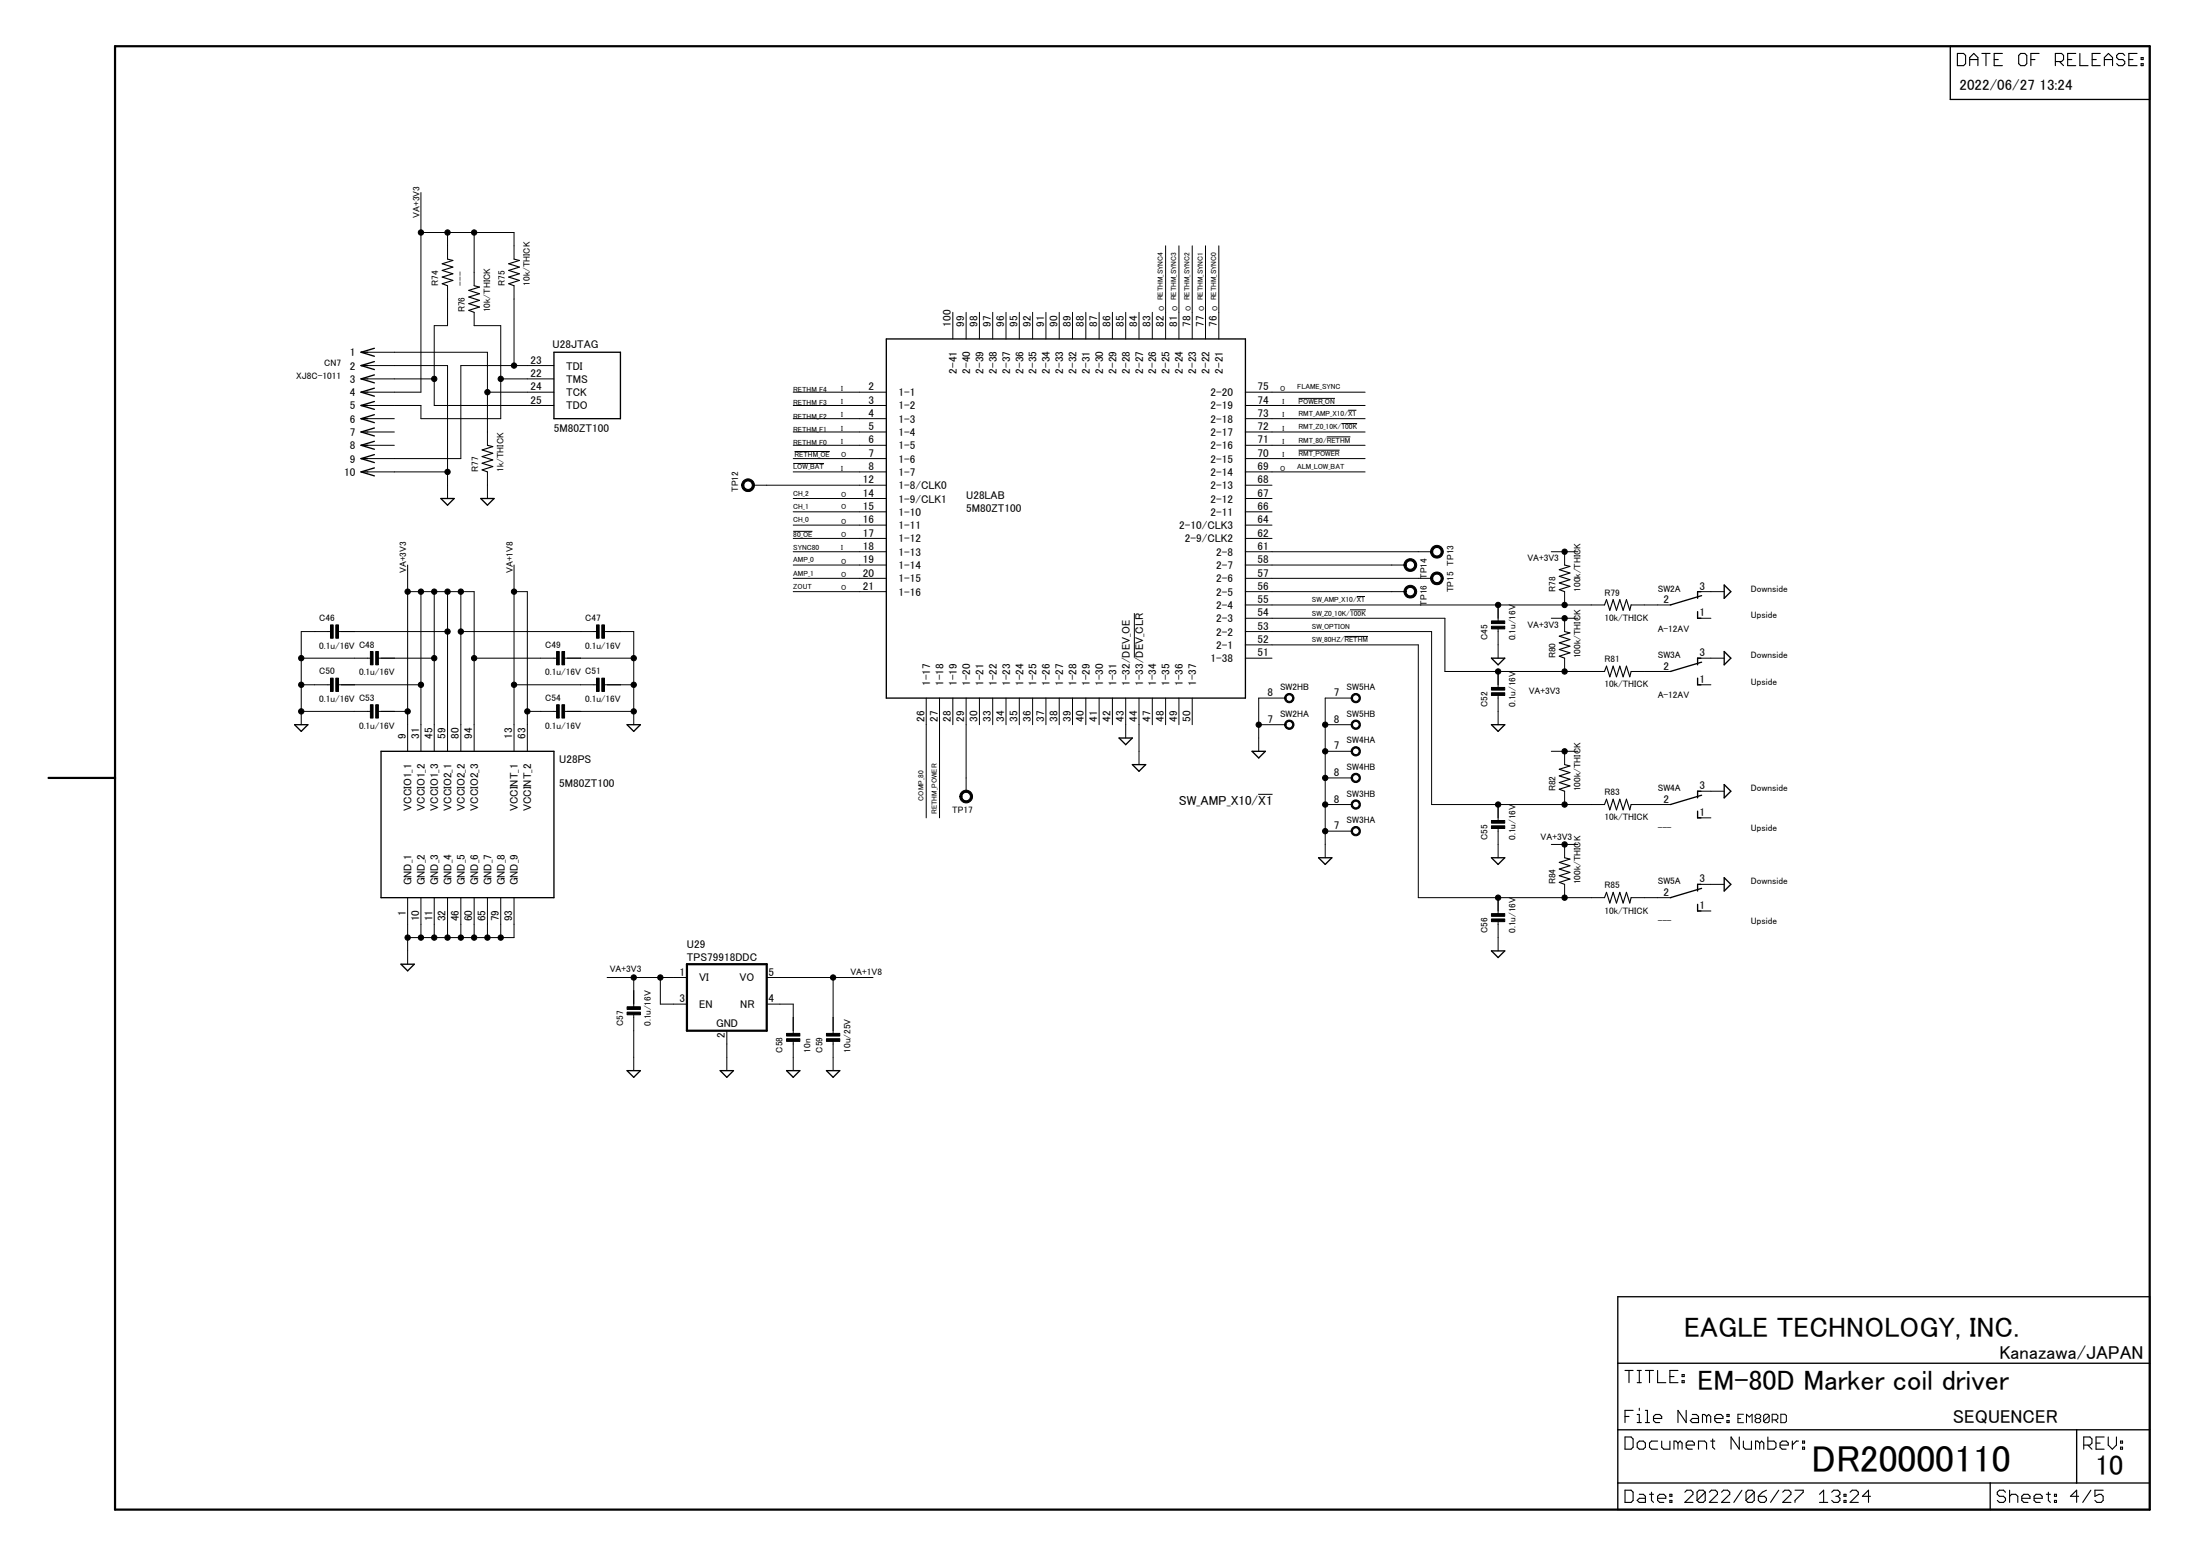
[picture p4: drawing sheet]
<svg xmlns="http://www.w3.org/2000/svg" width="420mm" height="297mm" viewBox="0 0 420 297" stroke-linecap="round" stroke-linejoin="round" font-family="sans-serif">
<g fill="none" stroke="#000" stroke-width=".19">
<path d="M80.4 36.8v38.1h-10.2M80.4 44.4h17.8v5.1M85.5 54.5v7.7h-2.6v15.2h22.9M85.5 44.4v5.1M90.6 59.6v2.6h5v17.7h-15.2v-2.5h-10.2M90.6 44.4v10.1M98.2 54.5v15.3M182 59.6v5.1M184.5 59.6v5.1M187 59.6v5.1M189.6 59.6v5.1M192.1 59.6v5.1"/>
<path d="M194.7 59.6v5.1M197.2 59.6v5.1M199.7 59.6v5.1M202.3 59.6v5.1M204.8 59.6v5.1M207.4 59.6v5.1M209.9 59.6v5.1M212.4 59.6v5.1M215 59.6v5.1M217.5 59.6v5.1M220.1 59.6v5.1M222.6 46.9v17.8"/>
<path d="M225.1 46.9v17.8M227.7 46.9v17.8M230.2 46.9v17.8M232.8 46.9v17.8M70.2 69.8h15.3v25.4M70.2 72.3h12.7M70.2 67.2h22.9v17.8M70.2 79.9h5.1M93.1 74.9h12.7M95.6 72.3h10.2M105.8 69.8h-17.8v17.7h-17.8M151.5 74.9h17.8"/>
<path d="M151.5 77.4h17.8M151.5 79.9h17.8M237.8 74.9h22.9M237.8 77.4h22.9M237.8 79.9h22.9M248 76.1h7M257.5 78.3h1.5M70.2 90.1h15.3M70.2 85h5.1M70.2 82.5h5.1M93.1 90.1v5.1M143.9 92.6h25.4"/>
<path d="M151.5 88.5h5.9M151.5 97.7h17.8M151.5 95.2h17.8M151.5 90.1h17.8M151.5 87.5h17.8M151.5 85h17.8M151.5 82.5h17.8M151.7 86.2h6.8M237.8 97.7h5.1M237.8 95.2h5.1M237.8 90.1h22.9M237.8 87.5h22.9"/>
<path d="M237.8 85h22.9M237.8 82.5h22.9M237.8 92.6h5.1M248 85.9h7.8M253.4 83.4h4.5M256.2 80.9h3M77.9 107.9v35.5M77.9 112.9h12.7v30.5M80.4 112.9v30.5M82.9 112.9v30.5M85.5 112.9v30.5M88 112.9v30.5"/>
<path d="M98.2 107.9v35.5M98.2 112.9h2.5v30.5M151.5 101.4h3.7M151.5 100.2h17.8M151.5 102.8h17.8M151.5 105.3h17.8M151.5 107.9h17.8M151.5 110.4h17.8M151.5 112.9h17.8M216.6 117.1v8.4M237.8 100.2h5.1M237.8 102.8h5.1"/>
<path d="M237.8 105.3h35.6M237.8 107.9h30.5M237.8 110.4h35.6M237.8 112.9h30.5M237.8 118h38.1v10.2h30.5M237.8 115.5h68.6M257.8 116.4h3M259.1 113.9h1.6M286.1 115.5v3M296.3 105.3h5M296.3 118h5M298.8 105.3v2.6"/>
<path d="M298.8 112.9v2.6M298.8 118v2.6M311.5 115.5h7.6M324.2 112.9h5.1M324.2 118h2.5M57.5 125.6h13.2M57.5 130.7h5.6M57.5 135.8h13.2M63.1 120.6h-5.6v17.7M64.6 120.6h20.9M64.6 130.7h15.8M72.3 125.6h10.6"/>
<path d="M72.3 135.8h5.6M88 120.6h25.9M90.6 125.6h15.7M98.2 130.7h15.7M100.7 135.8h5.6M107.8 125.6h13.2M107.8 135.8h13.2M115.4 120.6h5.6v17.7M115.4 130.7h5.6M176.9 133.3v22.8M179.4 133.3v22.8M182 133.3v5"/>
<path d="M184.5 133.3v17.7M187 133.3v5M189.6 133.3v5M192.1 133.3v5M194.7 133.3v5M197.2 133.3v5M199.7 133.3v5M202.3 133.3v5M204.8 133.3v5M207.4 133.3v5M209.9 133.3v5M212.4 133.3v5"/>
<path d="M215 133.3v7.6M217.5 133.3v12.7M220.1 133.3v5M222.6 133.3v5M225.1 133.3v5M227.7 133.3v5M237.8 125.6h5.1M237.8 123.1h33.1v48.3h35.5M237.8 120.6h35.6v33h33M240.4 138.3h5.1M245.5 133.3h-5.1v10.1M253.1 138.3h5.1"/>
<path d="M256.8 121.5h4.5M258.2 133.3h-5.1v30.4M286.1 120.1v5.5M286.1 128.2v3M286.1 132.8v5.5M298.8 125.6v2.6M311.5 128.2h7.6M324.2 125.6h5.1M324.2 130.7h2.5M240.3 151.6h2.7M253.1 153.6h5.1M253.1 143.4h5.1"/>
<path d="M253.1 148.5h5.1M253.1 158.7h5.1M286.1 153.6v3M286.1 158.2v5.5M296.3 143.4h5M298.8 143.4v2.6M298.8 151v2.6M311.5 153.6h7.6M324.2 151h5.1M324.2 156.1h2.5M77.9 171.4v12.7M80.4 171.4v7.6"/>
<path d="M82.9 171.4v7.6M85.5 171.4v7.6M88 171.4v7.6M90.6 171.4v7.6M93.1 171.4v7.6M95.6 171.4v7.6M98.2 171.4v7.6h-20.3M286.1 171.4v3M286.1 175.9v5.6M296.3 161.2h5M298.8 161.2v2.5M298.8 168.8v2.6"/>
<path d="M311.5 171.4h7.6M324.2 168.8h5.1M324.2 173.9h2.5M116 186.6h15.2M121 186.6v5.6M121 193.7v10.7M126.1 186.6v5.1h5.1M138.8 196.8v7.6M146.4 186.6h20.3M146.4 191.7h5.1v5.6M151.5 198.8v5.6M159.1 186.6v10.7"/>
<path d="M159.1 198.8v5.6M331.9 270.8h.5M333 270h-1.1v1.6h1.1M333.5 271.6v-1.6l.6 .5 .5-.5v1.6M335.4 270.8l-.2-.3v-.2l.2-.3h.6l.3 .3v.2l-.3 .3M335.4 270.8l-.2 .3v.2l.2 .3h.6l.3-.3v-.2l-.3-.3M335.4 270.8h.6M337.9 270.3l-.3-.3h-.5l-.3 .3v1M337.9 270.3v1l-.3 .3h-.5l-.3-.3M337.9 270.3l-1.1 1M338.5 271.1h.8l.2-.3v-.5l-.2-.3h-.8v1.6M339 271.1l.5 .5"/>
<path d="M340.1 270h.8l.3 .3v1l-.3 .3h-.8z"/>
</g>
<path d="M22 8.8h388.5v279.4h-388.5zM9.3 148.5h12.7M131.2 184.1h15.2v12.7h-15.2z" fill="none" stroke="#000" stroke-width=".42"/>
<g fill="none" stroke="#000" stroke-width=".25">
<path d="M372.5 8.8h38v10.2h-38zM69 79.9h1.2M69 67.2h1.2M69 67.2l2.5 .8M69 69.8h1.2M69 69.8l2.5 .7M69 72.3h1.2M69 72.3l2.5 .8M69 74.9h1.2M69 74.9l2.5 .7M69 77.4h1.2M69 77.4l2.5 .7"/>
<path d="M69 79.9l2.5 .8M71.5 66.5l-2.5 .7M71.5 69l-2.5 .8M71.5 71.6l-2.5 .7M71.5 74.1l-2.5 .8M71.5 76.6l-2.5 .8M71.5 79.2l-2.5 .7M105.8 67.2h12.7v12.7h-12.7zM169.3 64.7h68.5v68.6h-68.5zM69 82.5h1.2M69 82.5l2.5 .7M69 85h1.2"/>
<path d="M69 85l2.5 .8M69 87.5h1.2M69 87.5l2.5 .8M69 90.1h1.2M69 90.1l2.5 .7M71.5 81.7l-2.5 .8M71.5 84.2l-2.5 .8M71.5 86.8l-2.5 .7M71.5 89.3l-2.5 .8M84.2 95.2h2.5l-1.2 1.2zM91.8 95.2h2.6l-1.3 1.2zM324.2 116.8v1.2h.6"/>
<path d="M324.8 112.9h-.6v1.3M325 113.7l-6 1.8M329.3 111.7l1.3 1.2-1.3 1.3zM56.3 138.3h2.5l-1.3 1.3zM119.8 138.3h2.5l-1.3 1.3zM284.8 138.3h2.6l-1.3 1.3zM284.8 125.6h2.6l-1.3 1.3zM324.2 129.5v1.2h.6M324.8 125.6h-.6v1.3M325 126.4l-6 1.8M329.3 124.4l1.3 1.2-1.3 1.3zM72.8 143.4h33v28h-33z"/>
<path d="M213.7 140.9h2.6l-1.3 1.3zM216.3 146h2.5l-1.3 1.2zM239.1 143.4h2.6l-1.3 1.3zM324.2 154.9v1.2h.6M324.8 151h-.6v1.3M325 151.8l-6 1.8M329.3 149.8l1.3 1.2-1.3 1.3zM251.8 163.7h2.6l-1.3 1.3zM284.8 163.7h2.6l-1.3 1.3zM324.2 172.6v1.3h.6M324.8 168.8h-.6v1.3M325 169.6l-6 1.8"/>
<path d="M329.3 167.6l1.3 1.2-1.3 1.3zM76.6 184.1h2.5l-1.2 1.2zM284.8 181.5h2.6l-1.3 1.3zM119.8 204.4h2.5l-1.3 1.3zM137.5 204.4h2.6l-1.3 1.3zM150.2 204.4h2.6l-1.3 1.3zM157.8 204.4h2.6l-1.3 1.3zM309 247.5h101.5v40.7h-101.5zM309 272.9h101.5M309 260.2h101.5M396.6 272.9v10.2M309 283.1h101.5"/>
<path d="M380.1 283.1v5.1"/>
</g>
<g fill="none" stroke="#000" stroke-width=".21">
<path d="M373.8 10.2h1.2l.4 .4v1.5l-.4 .4h-1.2zM376.2 12.5v-1.5l.8-.8 .7 .8v1.5M376.2 11.4h1.5M378.5 10.2h1.6M379.3 10.2v2.3M380.9 11.4h.7M382.4 10.2h-1.5v2.3h1.5M385.5 10.6l.4-.4h.8l.4 .4v1.5l-.4 .4h-.8l-.4-.4zM387.9 11.4h.7M389.4 10.2h-1.5v2.3M392.5 11.7h1.2l.4-.3v-.8l-.4-.4h-1.2v2.3M393.3 11.7l.8 .8"/>
<path d="M394.9 11.4h.8M396.4 10.2h-1.5v2.3h1.5M397.2 10.2v2.3h1.6M399.6 11.4h.7M401.1 10.2h-1.5v2.3h1.5M401.9 11.4h1.6M401.9 12.5v-1.5l.8-.8 .8 .8v1.5M405.8 10.6l-.4-.4h-.8l-.4 .4v.4l.4 .4h.8l.4 .3v.4l-.4 .4h-.8l-.4-.4M406.6 11.4h.8M408.1 10.2h-1.5v2.3h1.5M408.9 12.1h.4v.4h-.4zM408.9 11h.4v.4h-.4z"/>
<path d="M85.5 49.5l1 .2-2 .7 2 .6-2 .6 2 .7-2 .6 2 .6-2 .7 1 .3M90.6 54.5l1 .3-2.1 .6 2.1 .7-2.1 .6 2.1 .6-2.1 .7 2.1 .6-2.1 .6 1.1 .4M98.2 49.5l1 .2-2 .7 2 .6-2 .6 2 .7-2 .6 2 .6-2 .7 1 .3M93.1 85l1 .3-2 .6 2 .6-2 .7 2 .6-2 .6 2 .7-2 .6 1 .4M298.8 107.9l1 .2-2 .7 2 .6-2 .6 2 .7-2 .6 2 .6-2 .7 1 .3M306.4 115.5l.4-1 .6 2 .7-2 .6 2 .7-2 .6 2 .6-2 .7 2 .2-1M298.8 120.6l1 .2-2 .7 2 .6-2 .6 2 .7-2 .6 2 .6-2 .7 1 .3M306.4 128.2l.4-1 .6 2 .7-2 .6 2 .7-2 .6 2 .6-2 .7 2 .2-1M298.8 146l1 .2-2 .7 2 .6-2 .6 2 .7-2 .6 2 .6-2 .7 1 .3M306.4 153.6l.4-1 .6 2 .7-2 .6 2 .7-2 .6 2 .6-2 .7 2 .2-1M298.8 163.7l1 .3-2 .6 2 .7-2 .6 2 .6-2 .7 2 .6-2 .6 1 .4M306.4 171.4l.4-1.1 .6 2.1 .7-2.1 .6 2.1 .7-2.1 .6 2.1 .6-2.1 .7 2.1 .2-1"/>
<path d="M310.3 274.3h1.2l.4 .4v1.6l-.4 .3h-1.2zM310.3 261.6h1.6M310.3 270.4h.8M311.1 261.6v2.3M311.9 269.2h-1.6v2.4M312.7 275.5l.4-.4h.7l.4 .4v.8l-.4 .3h-.7l-.4-.3zM312.7 261.6h.8M312.7 263.9h.8M312.7 270h.4v1.6M312.7 271.6h.8M313.1 261.6v2.3M313.1 268.8v.4"/>
<path d="M314.2 261.6h1.6M314.2 269.2h.4v2.4M314.2 271.6h.8M315 261.6v2.3M315.8 270.8h1.6v-.4l-.4-.4h-.8l-.4 .4v.8l.4 .4h.8M316.6 261.6v2.3h1.5M316.6 275.1h-1.2l-.4 .4v.8l.4 .3h1.2M317.4 275.1v1.2l.4 .3h1.1v-1.5M318.9 262.8h.8M320.5 261.6h-1.6v2.3h1.6M320.5 275.5l-.4-.4h-.4v1.5M320.5 275.5l.4-.4 .3 .4v1.1"/>
<path d="M320.5 275.5v1.1M321.2 263.6h.4v.3h-.4zM321.2 262.4h.4v.4h-.4zM322 275.9h1.6v-.4l-.4-.4h-.8l-.4 .4v.8l.4 .3h.8M322 269.2v2.4l-1.5-2.4v2.4M323.2 270h.8l.4 .4v1.2h-1.2l-.4-.4 .4-.4h1.2M324.4 276.6v-1.5h1.1l.4 .4v1.1M325.9 270.4v1.2M325.9 270.4l-.4-.4h-.4v1.6M325.9 270.4l.4-.4 .4 .4v1.2M326.7 275.1h.8M327.1 274.7v1.6l.4 .3"/>
<path d="M327.5 270.8h1.6v-.4l-.4-.4h-.8l-.4 .4v.8l.4 .4h.8M329.8 270h.4v.4h-.4zM329.8 271.2h.4v.4h-.4zM332.2 274.3v2.3l-1.6-2.3v2.3M333 275.1v1.2l.3 .3h1.2v-1.5M336.1 275.5l-.4-.4h-.4v1.5M336.1 275.5v1.1M336.1 275.5l.3-.4 .4 .4v1.1M337.6 274.3v2.3h1.2l.4-.3v-.8l-.4-.4h-1.2M340 275.9h1.5v-.4l-.4-.4h-.7l-.4 .4v.8l.4 .3h.7M342.3 275.1v1.5M343.5 275.1h-.4l-.8 .8"/>
<path d="M344.3 276.3h.3v.3h-.3zM344.3 275.1h.3v.4h-.3zM398 275.9h1.1l.4-.4v-.8l-.4-.4h-1.1v2.3M398.7 275.9l.8 .7M400.3 275.5h.8M401.8 274.3h-1.5v2.3h1.5M402.6 274.3v1.6l.8 .7 .8-.7v-1.6M405 276.3h.4v.3h-.4zM405 275.1h.4v.4h-.4zM310.3 284.5h1.2l.4 .4v1.5l-.4 .4h-1.2zM313.1 285.3h.7l.4 .3v1.2h-1.1l-.4-.4 .4-.4h1.1M315 285.3h.8"/>
<path d="M315.4 284.9v1.5l.4 .4M316.6 286h1.5v-.4l-.3-.3h-.8l-.4 .3v.8l.4 .4h.8M318.9 286.4h.4v.4h-.4zM318.9 285.3h.4v.3h-.4zM321.8 284.9l.4-.4h.7l.4 .4v.4l-1.5 1.5h1.5M325.7 284.9v1.5l-.4 .4h-.8l-.4-.4M325.7 284.9l-.4-.4h-.8l-.4 .4v1.5M325.7 284.9l-1.6 1.5M326.5 284.9l.3-.4h.8l.4 .4v.4l-1.5 1.5h1.5M328.8 284.9l.4-.4h.7l.4 .4v.4l-1.5 1.5h1.5M332.7 284.5l-1.6 2.3M335 284.9v1.5l-.4 .4h-.8l-.3-.4"/>
<path d="M335 284.9l-.4-.4h-.8l-.3 .4v1.5M335 284.9l-1.5 1.5M335.8 285.6h1.2l.4 .4v.4l-.4 .4h-.8l-.4-.4zM337.4 284.5l-.8 .4-.8 .7M339.7 284.5l-1.6 2.3M340.5 284.9l.4-.4h.8l.3 .4v.4l-1.5 1.5h1.5M342.8 284.5h1.6v.4l-1.6 1.5v.4M347.5 286.8h1.6M347.5 285.3l.8-.8v2.3M349.8 284.9l.4-.4h.8l.4 .4v.4l-.4 .3M350.6 285.6h.4M351 285.6l.4 .4v.4l-.4 .4h-.8l-.4-.4"/>
<path d="M352.2 286.4h.4v.4h-.4zM352.2 285.3h.4v.3h-.4zM353.3 284.9l.4-.4h.8l.4 .4v.4l-1.6 1.5h1.6M357.2 285.6h-1.5l1.1-1.1v2.3M383 284.9l-.4-.4h-.8l-.4 .4v.4l.4 .3h.8l.4 .4v.4l-.4 .4h-.8l-.4-.4M383.8 285.6l.4-.3h.8l.4 .3v1.2M383.8 284.5v2.3M386.1 286h1.6v-.4l-.4-.3h-.8l-.4 .3v.8l.4 .4h.8M388.5 286h1.5v-.4l-.4-.3h-.7l-.4 .3v.8l.4 .4h.7M390.8 285.3h.8M391.2 284.9v1.5l.4 .4M392.4 286.4h.3v.4h-.3z"/>
<path d="M392.4 285.3h.3v.3h-.3zM397 285.6h-1.6l1.2-1.1v2.3M399.3 284.5l-1.5 2.3M401.7 284.5h-1.6v1.1l.8-.3h.4l.4 .3v.8l-.4 .4h-.8l-.4-.4"/>
</g>
<g fill="#000" stroke="#000" stroke-width=".19">
<path d="M63.1 119.3h.5v2.5h-.5zM64.1 119.3h.5v2.5h-.5zM113.9 119.3h.5v2.5h-.5zM114.9 119.3h.5v2.5h-.5zM284.8 118.5h2.6v.5h-2.6zM284.8 119.5h2.6v.6h-2.6zM63.1 129.5h.5v2.5h-.5zM64.1 129.5h.5v2.5h-.5zM70.7 134.5h.5v2.6h-.5zM70.7 124.4h.5v2.5h-.5zM71.8 134.5h.5v2.6h-.5zM71.8 124.4h.5v2.5h-.5z"/>
<path d="M106.3 134.5h.5v2.6h-.5zM106.3 124.4h.5v2.5h-.5zM107.3 134.5h.5v2.6h-.5zM107.3 124.4h.5v2.5h-.5zM113.9 129.5h.5v2.5h-.5zM114.9 129.5h.5v2.5h-.5zM284.8 131.2h2.6v.5h-2.6zM284.8 132.2h2.6v.6h-2.6zM284.8 156.6h2.6v.5h-2.6zM284.8 157.6h2.6v.6h-2.6zM284.8 174.4h2.6v.5h-2.6zM284.8 175.4h2.6v.5h-2.6z"/>
<path d="M119.8 192.2h2.5v.5h-2.5zM119.8 193.2h2.5v.5h-2.5zM150.2 197.3h2.6v.5h-2.6zM150.2 198.3h2.6v.5h-2.6zM157.8 197.3h2.6v.5h-2.6zM157.8 198.3h2.6v.5h-2.6z"/>
</g>
<g fill="#000" stroke="#000" stroke-width=".19">
<path d="M142.1 91.7a1.22 1.22 0 0 1 1.9 .4 1.22 1.22 0 0 1-.9 1.7 1.22 1.22 0 0 1-1.5-1.2h.4a.8 .8 0 0 1 1.2-.7 .8 .8 0 0 1 .2 1.3 .8 .8 0 0 1-1.3-.3l-.1-.3h-.4l.1-.3z" fill-rule="evenodd"/>
<path d="M268.5 112a1.22 1.22 0 0 1 1.9 .4 1.22 1.22 0 0 1-.8 1.7 1.22 1.22 0 0 1-1.5-1.2h.4a.82 .82 0 0 1 1.2-.6 .82 .82 0 0 1 .2 1.3 .82 .82 0 0 1-1.3-.4l-.1-.3h-.4z" fill-rule="evenodd"/>
<path d="M268.5 107a1.22 1.22 0 0 1 1.9 .3 1.22 1.22 0 0 1-.8 1.8 1.22 1.22 0 0 1-1.5-1.2h.4a.82 .82 0 0 1 1.2-.7 .82 .82 0 0 1 .2 1.4 .82 .82 0 0 1-1.3-.5l-.1-.2h-.4z" fill-rule="evenodd"/>
<path d="M273.6 109.5a1.22 1.22 0 0 1 1.9 .4 1.22 1.22 0 0 1-.8 1.7 1.22 1.22 0 0 1-1.5-1.2h.4a.82 .82 0 0 1 1.2-.7 .82 .82 0 0 1 .1 1.4 .82 .82 0 0 1-1.3-.5v-.2h-.4z" fill-rule="evenodd"/>
<path d="M273.6 104.4a1.22 1.22 0 0 1 1.9 .4 1.22 1.22 0 0 1-.8 1.7 1.22 1.22 0 0 1-1.5-1.2h.4a.82 .82 0 0 1 1.2-.7 .82 .82 0 0 1 .1 1.4 .82 .82 0 0 1-1.3-.4v-.3h-.4z" fill-rule="evenodd"/>
<path d="M245.5 137.8a.9 .9 0 0 1 1.5 0 .9 .9 0 0 1-.5 1.4 .9 .9 0 0 1-1.2-.9h.3a.64 .64 0 0 1 .9-.6 .64 .64 0 0 1 .2 1.1 .64 .64 0 0 1-1.1-.2v-.3h-.3z" fill-rule="evenodd"/>
<path d="M245.5 132.7a.9 .9 0 0 1 1.5 .1 .9 .9 0 0 1-.5 1.3 .9 .9 0 0 1-1.2-.8h.3a.64 .64 0 0 1 .9-.6 .64 .64 0 0 1 .2 1 .64 .64 0 0 1-1.1-.2v-.2h-.3z" fill-rule="evenodd"/>
<path d="M258.2 132.7a.88 .88 0 0 1 1.5 .1 .88 .88 0 0 1-.5 1.3 .88 .88 0 0 1-1.2-.8h.3a.64 .64 0 0 1 .9-.6 .64 .64 0 0 1 .2 1 .64 .64 0 0 1-1.1-.2v-.2h-.3z" fill-rule="evenodd"/>
<path d="M258.2 137.8a.88 .88 0 0 1 1.5 0 .88 .88 0 0 1-.5 1.4 .88 .88 0 0 1-1.2-.9h.3a.64 .64 0 0 1 .9-.6 .64 .64 0 0 1 .2 1.1 .64 .64 0 0 1-1.1-.2v-.3h-.3z" fill-rule="evenodd"/>
<path d="M183.7 151.1a1.22 1.22 0 0 1 1.9 .4 1.22 1.22 0 0 1-.8 1.7 1.22 1.22 0 0 1-1.5-1.1h.4a.81 .81 0 0 1 1.1-.8 .81 .81 0 0 1 .3 1.3 .81 .81 0 0 1-1.4-.3v-.2h-.4v-.4z" fill-rule="evenodd"/>
<path d="M258.2 142.9a.88 .88 0 0 1 1.5 0 .88 .88 0 0 1-.5 1.4 .88 .88 0 0 1-1.2-.9h.3a.64 .64 0 0 1 .9-.6 .64 .64 0 0 1 .2 1.1 .64 .64 0 0 1-1.1-.3v-.2h-.3z" fill-rule="evenodd"/>
<path d="M258.2 148a.88 .88 0 0 1 1.5 0 .88 .88 0 0 1-.5 1.3 .88 .88 0 0 1-1.2-.8h.3a.64 .64 0 0 1 .9-.6 .64 .64 0 0 1 .2 1 .64 .64 0 0 1-1.1-.2v-.2h-.3z" fill-rule="evenodd"/>
<path d="M258.2 158.1a.88 .88 0 0 1 1.5 .1 .88 .88 0 0 1-.5 1.3 .88 .88 0 0 1-1.2-.8h.3a.64 .64 0 0 1 .9-.6 .64 .64 0 0 1 .2 1 .64 .64 0 0 1-1.1-.2v-.2h-.3z" fill-rule="evenodd"/>
<path d="M258.2 153a.88 .88 0 0 1 1.5 .1 .88 .88 0 0 1-.5 1.3 .88 .88 0 0 1-1.2-.8h.3a.64 .64 0 0 1 .9-.6 .64 .64 0 0 1 .2 1 .64 .64 0 0 1-1.1-.2v-.2h-.3z" fill-rule="evenodd"/>
<circle cx="80.4" cy="44.4" r=".51"/>
<circle cx="85.5" cy="44.4" r=".51"/>
<circle cx="90.6" cy="44.4" r=".51"/>
<circle cx="82.9" cy="72.3" r=".51"/>
<circle cx="93.1" cy="74.9" r=".51"/>
<circle cx="95.6" cy="72.3" r=".51"/>
<circle cx="98.2" cy="69.8" r=".51"/>
<circle cx="85.5" cy="90.1" r=".51"/>
<circle cx="77.9" cy="112.9" r=".51"/>
<circle cx="80.4" cy="112.9" r=".51"/>
<circle cx="82.9" cy="112.9" r=".51"/>
<circle cx="85.5" cy="112.9" r=".51"/>
<circle cx="88" cy="112.9" r=".51"/>
<circle cx="98.2" cy="112.9" r=".51"/>
<circle cx="286.1" cy="115.5" r=".51"/>
<circle cx="298.8" cy="115.5" r=".51"/>
<circle cx="298.8" cy="105.3" r=".51"/>
<circle cx="298.8" cy="118" r=".51"/>
<circle cx="57.5" cy="135.8" r=".51"/>
<circle cx="57.5" cy="125.6" r=".51"/>
<circle cx="57.5" cy="130.7" r=".51"/>
<circle cx="77.9" cy="135.8" r=".51"/>
<circle cx="80.4" cy="130.7" r=".51"/>
<circle cx="82.9" cy="125.6" r=".51"/>
<circle cx="85.5" cy="120.6" r=".51"/>
<circle cx="88" cy="120.6" r=".51"/>
<circle cx="90.6" cy="125.6" r=".51"/>
<circle cx="98.2" cy="130.7" r=".51"/>
<circle cx="100.7" cy="135.8" r=".51"/>
<circle cx="121" cy="135.8" r=".51"/>
<circle cx="121" cy="130.7" r=".51"/>
<circle cx="121" cy="125.6" r=".51"/>
<circle cx="240.4" cy="138.3" r=".51"/>
<circle cx="253.1" cy="138.3" r=".51"/>
<circle cx="286.1" cy="128.2" r=".51"/>
<circle cx="298.8" cy="128.2" r=".51"/>
<circle cx="253.1" cy="153.6" r=".51"/>
<circle cx="253.1" cy="143.4" r=".51"/>
<circle cx="253.1" cy="148.5" r=".51"/>
<circle cx="253.1" cy="158.7" r=".51"/>
<circle cx="286.1" cy="153.6" r=".51"/>
<circle cx="298.8" cy="153.6" r=".51"/>
<circle cx="298.8" cy="143.4" r=".51"/>
<circle cx="77.9" cy="179" r=".51"/>
<circle cx="80.4" cy="179" r=".51"/>
<circle cx="82.9" cy="179" r=".51"/>
<circle cx="85.5" cy="179" r=".51"/>
<circle cx="88" cy="179" r=".51"/>
<circle cx="90.6" cy="179" r=".51"/>
<circle cx="93.1" cy="179" r=".51"/>
<circle cx="95.6" cy="179" r=".51"/>
<circle cx="286.1" cy="171.4" r=".51"/>
<circle cx="298.8" cy="161.2" r=".51"/>
<circle cx="298.8" cy="171.4" r=".51"/>
<circle cx="121" cy="186.6" r=".51"/>
<circle cx="126.1" cy="186.6" r=".51"/>
<circle cx="159.1" cy="186.6" r=".51"/>
</g>
<text font-size="7.2" x="346" y="281.1">DR20000110</text>
<g font-size="5.4">
<text x="321.7" y="255.2">EAGLE TECHNOLOGY, INC.</text>
<text x="324.2" y="265.3">EM-80D Marker coil driver</text>
<text x="400.1" y="281.6">10</text>
</g>
<g font-size="3.6">
<text x="381.9" y="259.5">Kanazawa/JAPAN</text>
<text x="373" y="271.7">SEQUENCER</text>
</g>
<g font-size="2.9">
<text x="374.2" y="17.2">2022/06/27</text>
<text x="389.5" y="17.2">13:24</text>
</g>
<text font-size="2.5" x="225.2" y="153.6">SW_AMP_X10/X1</text>
<g font-size="2.1">
<text x="181.6" y="62.4" transform="rotate(-90 181.6 62.4)">100</text>
<text x="184.2" y="62.4" transform="rotate(-90 184.2 62.4)">99</text>
<text x="186.7" y="62.4" transform="rotate(-90 186.7 62.4)">98</text>
<text x="189.2" y="62.4" transform="rotate(-90 189.2 62.4)">97</text>
<text x="191.8" y="62.4" transform="rotate(-90 191.8 62.4)">96</text>
<text x="194.3" y="62.4" transform="rotate(-90 194.3 62.4)">95</text>
<text x="196.9" y="62.4" transform="rotate(-90 196.9 62.4)">92</text>
<text x="199.4" y="62.4" transform="rotate(-90 199.4 62.4)">91</text>
<text x="201.9" y="62.4" transform="rotate(-90 201.9 62.4)">90</text>
<text x="204.5" y="62.4" transform="rotate(-90 204.5 62.4)">89</text>
<text x="207" y="62.4" transform="rotate(-90 207 62.4)">88</text>
<text x="209.6" y="62.4" transform="rotate(-90 209.6 62.4)">87</text>
<text x="212.1" y="62.4" transform="rotate(-90 212.1 62.4)">86</text>
<text x="214.6" y="62.4" transform="rotate(-90 214.6 62.4)">85</text>
<text x="217.2" y="62.4" transform="rotate(-90 217.2 62.4)">84</text>
<text x="219.7" y="62.4" transform="rotate(-90 219.7 62.4)">83</text>
<text x="222.3" y="62.4" transform="rotate(-90 222.3 62.4)">82</text>
<text x="224.8" y="62.4" transform="rotate(-90 224.8 62.4)">81</text>
<text x="227.3" y="62.4" transform="rotate(-90 227.3 62.4)">78</text>
<text x="229.9" y="62.4" transform="rotate(-90 229.9 62.4)">77</text>
<text x="232.4" y="62.4" transform="rotate(-90 232.4 62.4)">76</text>
<text x="66.8" y="68">1</text>
<text x="66.8" y="70.5">2</text>
<text x="101.3" y="69.4">23</text>
<text x="101.3" y="72">22</text>
<text x="105.5" y="66.5">U28JTAG</text>
<text x="108.1" y="70.5">TDI</text>
<text x="182.7" y="71.4" transform="rotate(-90 182.7 71.4)">2-41</text>
<text x="185.3" y="71.4" transform="rotate(-90 185.3 71.4)">2-40</text>
<text x="187.8" y="71.4" transform="rotate(-90 187.8 71.4)">2-39</text>
<text x="190.4" y="71.4" transform="rotate(-90 190.4 71.4)">2-38</text>
<text x="192.9" y="71.4" transform="rotate(-90 192.9 71.4)">2-37</text>
<text x="195.4" y="71.4" transform="rotate(-90 195.4 71.4)">2-36</text>
<text x="198" y="71.4" transform="rotate(-90 198 71.4)">2-35</text>
<text x="200.5" y="71.4" transform="rotate(-90 200.5 71.4)">2-34</text>
<text x="203.1" y="71.4" transform="rotate(-90 203.1 71.4)">2-33</text>
<text x="205.6" y="71.4" transform="rotate(-90 205.6 71.4)">2-32</text>
<text x="208.1" y="71.4" transform="rotate(-90 208.1 71.4)">2-31</text>
<text x="210.7" y="71.4" transform="rotate(-90 210.7 71.4)">2-30</text>
<text x="213.2" y="71.4" transform="rotate(-90 213.2 71.4)">2-29</text>
<text x="215.8" y="71.4" transform="rotate(-90 215.8 71.4)">2-28</text>
<text x="218.3" y="71.4" transform="rotate(-90 218.3 71.4)">2-27</text>
<text x="220.8" y="71.4" transform="rotate(-90 220.8 71.4)">2-26</text>
<text x="223.4" y="71.4" transform="rotate(-90 223.4 71.4)">2-25</text>
<text x="225.9" y="71.4" transform="rotate(-90 225.9 71.4)">2-24</text>
<text x="228.5" y="71.4" transform="rotate(-90 228.5 71.4)">2-23</text>
<text x="231" y="71.4" transform="rotate(-90 231 71.4)">2-22</text>
<text x="233.5" y="71.4" transform="rotate(-90 233.5 71.4)">2-21</text>
<text x="66.8" y="73.1">3</text>
<text x="66.8" y="75.6">4</text>
<text x="101.3" y="74.5">24</text>
<text x="101.3" y="77">25</text>
<text x="108.1" y="73.1">TMS</text>
<text x="108.1" y="75.6">TCK</text>
<text x="165.9" y="77">3</text>
<text x="165.9" y="74.5">2</text>
<text x="171.6" y="75.6">1-1</text>
<text x="231.2" y="75.6">2-20</text>
<text x="240.2" y="77">74</text>
<text x="240.2" y="74.5">75</text>
<text x="66.8" y="78.2">5</text>
<text x="66.8" y="80.7">6</text>
<text x="66.8" y="83.2">7</text>
<text x="105.8" y="82.5">5M80ZT100</text>
<text x="108.1" y="78.2">TDO</text>
<text x="165.9" y="82.1">5</text>
<text x="165.9" y="79.6">4</text>
<text x="171.6" y="78.2">1-2</text>
<text x="171.6" y="83.2">1-4</text>
<text x="171.6" y="80.7">1-3</text>
<text x="231.2" y="83.2">2-17</text>
<text x="231.2" y="80.7">2-18</text>
<text x="231.2" y="78.2">2-19</text>
<text x="240.2" y="82.1">72</text>
<text x="240.2" y="79.6">73</text>
<text x="66.8" y="85.8">8</text>
<text x="66.8" y="88.3">9</text>
<text x="165.9" y="89.7">8</text>
<text x="165.9" y="87.2">7</text>
<text x="165.9" y="84.7">6</text>
<text x="171.6" y="88.3">1-6</text>
<text x="171.6" y="85.8">1-5</text>
<text x="231.2" y="88.3">2-15</text>
<text x="231.2" y="85.8">2-16</text>
<text x="240.2" y="89.7">69</text>
<text x="240.2" y="87.2">70</text>
<text x="240.2" y="84.7">71</text>
<text x="65.7" y="90.9">10</text>
<text x="164.8" y="94.8">14</text>
<text x="164.8" y="92.3">12</text>
<text x="171.6" y="95.9">1-9/CLK1</text>
<text x="171.6" y="90.9">1-7</text>
<text x="171.6" y="93.4">1-8/CLK0</text>
<text x="184.5" y="95.2">U28LAB</text>
<text x="231.2" y="95.9">2-12</text>
<text x="231.2" y="93.4">2-13</text>
<text x="231.2" y="90.9">2-14</text>
<text x="240.2" y="94.8">67</text>
<text x="240.2" y="92.3">68</text>
<text x="164.8" y="99.9">16</text>
<text x="164.8" y="97.4">15</text>
<text x="171.6" y="101">1-11</text>
<text x="171.6" y="98.5">1-10</text>
<text x="184.5" y="97.7">5M80ZT100</text>
<text x="225.2" y="101">2-10/CLK3</text>
<text x="231.2" y="98.5">2-11</text>
<text x="240.2" y="99.9">64</text>
<text x="240.2" y="97.4">66</text>
<text x="164.8" y="102.4">17</text>
<text x="164.8" y="105">18</text>
<text x="164.8" y="107.5">19</text>
<text x="171.6" y="103.6">1-12</text>
<text x="171.6" y="106.1">1-13</text>
<text x="226.3" y="103.6">2-9/CLK2</text>
<text x="232.3" y="106.1">2-8</text>
<text x="240.2" y="107.5">58</text>
<text x="240.2" y="105">61</text>
<text x="240.2" y="102.4">62</text>
<text x="164.8" y="110.1">20</text>
<text x="164.8" y="112.6">21</text>
<text x="171.6" y="108.6">1-14</text>
<text x="171.6" y="111.2">1-15</text>
<text x="171.6" y="113.7">1-16</text>
<text x="232.3" y="113.7">2-5</text>
<text x="232.3" y="111.2">2-6</text>
<text x="232.3" y="108.6">2-7</text>
<text x="240.2" y="112.6">56</text>
<text x="240.2" y="110.1">57</text>
<text x="324.6" y="112.6">3</text>
<text x="232.3" y="118.8">2-3</text>
<text x="232.3" y="116.3">2-4</text>
<text x="240.2" y="117.7">54</text>
<text x="240.2" y="115.1">55</text>
<text x="317.7" y="115.1">2</text>
<text x="324.6" y="117.7">1</text>
<text x="232.3" y="123.9">2-1</text>
<text x="232.3" y="121.3">2-2</text>
<text x="240.2" y="125.3">51</text>
<text x="240.2" y="122.8">52</text>
<text x="240.2" y="120.2">53</text>
<text x="324.6" y="125.3">3</text>
<text x="177.7" y="130.9" transform="rotate(-90 177.7 130.9)">1-17</text>
<text x="180.2" y="130.9" transform="rotate(-90 180.2 130.9)">1-18</text>
<text x="182.7" y="130.9" transform="rotate(-90 182.7 130.9)">1-19</text>
<text x="185.3" y="130.9" transform="rotate(-90 185.3 130.9)">1-20</text>
<text x="187.8" y="130.9" transform="rotate(-90 187.8 130.9)">1-21</text>
<text x="190.4" y="130.9" transform="rotate(-90 190.4 130.9)">1-22</text>
<text x="192.9" y="130.9" transform="rotate(-90 192.9 130.9)">1-23</text>
<text x="195.4" y="130.9" transform="rotate(-90 195.4 130.9)">1-24</text>
<text x="198" y="130.9" transform="rotate(-90 198 130.9)">1-25</text>
<text x="200.5" y="130.9" transform="rotate(-90 200.5 130.9)">1-26</text>
<text x="203.1" y="130.9" transform="rotate(-90 203.1 130.9)">1-27</text>
<text x="205.6" y="130.9" transform="rotate(-90 205.6 130.9)">1-28</text>
<text x="208.1" y="130.9" transform="rotate(-90 208.1 130.9)">1-29</text>
<text x="210.7" y="130.9" transform="rotate(-90 210.7 130.9)">1-30</text>
<text x="213.2" y="130.9" transform="rotate(-90 213.2 130.9)">1-31</text>
<text x="215.8" y="130.9" transform="rotate(-90 215.8 130.9)">1-32/DEV_OE</text>
<text x="218.3" y="130.9" transform="rotate(-90 218.3 130.9)">1-33/DEV_CLR</text>
<text x="220.8" y="130.9" transform="rotate(-90 220.8 130.9)">1-34</text>
<text x="223.4" y="130.9" transform="rotate(-90 223.4 130.9)">1-35</text>
<text x="225.9" y="130.9" transform="rotate(-90 225.9 130.9)">1-36</text>
<text x="228.5" y="130.9" transform="rotate(-90 228.5 130.9)">1-37</text>
<text x="231.2" y="126.4">1-38</text>
<text x="317.7" y="127.8">2</text>
<text x="324.6" y="130.4">1</text>
<text x="176.5" y="137.8" transform="rotate(-90 176.5 137.8)">26</text>
<text x="179.1" y="137.8" transform="rotate(-90 179.1 137.8)">27</text>
<text x="181.6" y="137.8" transform="rotate(-90 181.6 137.8)">28</text>
<text x="184.2" y="137.8" transform="rotate(-90 184.2 137.8)">29</text>
<text x="186.7" y="137.8" transform="rotate(-90 186.7 137.8)">30</text>
<text x="189.2" y="137.8" transform="rotate(-90 189.2 137.8)">33</text>
<text x="191.8" y="137.8" transform="rotate(-90 191.8 137.8)">34</text>
<text x="194.3" y="137.8" transform="rotate(-90 194.3 137.8)">35</text>
<text x="196.9" y="137.8" transform="rotate(-90 196.9 137.8)">36</text>
<text x="199.4" y="137.8" transform="rotate(-90 199.4 137.8)">37</text>
<text x="201.9" y="137.8" transform="rotate(-90 201.9 137.8)">38</text>
<text x="204.5" y="137.8" transform="rotate(-90 204.5 137.8)">39</text>
<text x="207" y="137.8" transform="rotate(-90 207 137.8)">40</text>
<text x="209.6" y="137.8" transform="rotate(-90 209.6 137.8)">41</text>
<text x="212.1" y="137.8" transform="rotate(-90 212.1 137.8)">42</text>
<text x="214.6" y="137.8" transform="rotate(-90 214.6 137.8)">43</text>
<text x="217.2" y="137.8" transform="rotate(-90 217.2 137.8)">44</text>
<text x="219.7" y="137.8" transform="rotate(-90 219.7 137.8)">47</text>
<text x="222.3" y="137.8" transform="rotate(-90 222.3 137.8)">48</text>
<text x="224.8" y="137.8" transform="rotate(-90 224.8 137.8)">49</text>
<text x="227.3" y="137.8" transform="rotate(-90 227.3 137.8)">50</text>
<text x="242.1" y="138">7</text>
<text x="242.1" y="132.9">8</text>
<text x="254.8" y="132.9">7</text>
<text x="254.8" y="138">8</text>
<text x="77.5" y="141.1" transform="rotate(-90 77.5 141.1)">9</text>
<text x="80" y="141.1" transform="rotate(-90 80 141.1)">31</text>
<text x="82.6" y="141.1" transform="rotate(-90 82.6 141.1)">45</text>
<text x="85.1" y="141.1" transform="rotate(-90 85.1 141.1)">59</text>
<text x="87.6" y="141.1" transform="rotate(-90 87.6 141.1)">80</text>
<text x="90.2" y="141.1" transform="rotate(-90 90.2 141.1)">94</text>
<text x="97.8" y="141.1" transform="rotate(-90 97.8 141.1)">13</text>
<text x="100.3" y="141.1" transform="rotate(-90 100.3 141.1)">63</text>
<text x="254.8" y="143.1">7</text>
<text x="106.8" y="145.7">U28PS</text>
<text x="254.8" y="148.1">8</text>
<text x="78.6" y="154.8" transform="rotate(-90 78.6 154.8)">VCCIO1_1</text>
<text x="81.1" y="154.8" transform="rotate(-90 81.1 154.8)">VCCIO1_2</text>
<text x="83.7" y="154.8" transform="rotate(-90 83.7 154.8)">VCCIO1_3</text>
<text x="86.2" y="154.8" transform="rotate(-90 86.2 154.8)">VCCIO2_1</text>
<text x="88.8" y="154.8" transform="rotate(-90 88.8 154.8)">VCCIO2_2</text>
<text x="91.3" y="154.8" transform="rotate(-90 91.3 154.8)">VCCIO2_3</text>
<text x="98.9" y="154.9" transform="rotate(-90 98.9 154.9)">VCCINT_1</text>
<text x="101.5" y="154.9" transform="rotate(-90 101.5 154.9)">VCCINT_2</text>
<text x="106.8" y="150.3">5M80ZT100</text>
<text x="254.8" y="153.2">8</text>
<text x="317.7" y="153.2">2</text>
<text x="324.6" y="155.8">1</text>
<text x="324.6" y="150.7">3</text>
<text x="254.8" y="158.3">7</text>
<text x="78.6" y="169" transform="rotate(-90 78.6 169)">GND_1</text>
<text x="81.1" y="169" transform="rotate(-90 81.1 169)">GND_2</text>
<text x="83.7" y="169" transform="rotate(-90 83.7 169)">GND_3</text>
<text x="86.2" y="169" transform="rotate(-90 86.2 169)">GND_4</text>
<text x="88.8" y="169" transform="rotate(-90 88.8 169)">GND_5</text>
<text x="91.3" y="169" transform="rotate(-90 91.3 169)">GND_6</text>
<text x="93.8" y="169" transform="rotate(-90 93.8 169)">GND_7</text>
<text x="96.4" y="169" transform="rotate(-90 96.4 169)">GND_8</text>
<text x="98.9" y="169" transform="rotate(-90 98.9 169)">GND_9</text>
<text x="317.7" y="171">2</text>
<text x="324.6" y="173.5">1</text>
<text x="324.6" y="168.5">3</text>
<text x="77.5" y="174.8" transform="rotate(-90 77.5 174.8)">1</text>
<text x="80" y="175.9" transform="rotate(-90 80 175.9)">10</text>
<text x="82.6" y="175.9" transform="rotate(-90 82.6 175.9)">11</text>
<text x="85.1" y="175.9" transform="rotate(-90 85.1 175.9)">32</text>
<text x="87.6" y="175.9" transform="rotate(-90 87.6 175.9)">46</text>
<text x="90.2" y="175.9" transform="rotate(-90 90.2 175.9)">60</text>
<text x="92.7" y="175.9" transform="rotate(-90 92.7 175.9)">65</text>
<text x="95.3" y="175.9" transform="rotate(-90 95.3 175.9)">79</text>
<text x="97.8" y="175.9" transform="rotate(-90 97.8 175.9)">93</text>
<text x="131.2" y="183.4">TPS79918DDC</text>
<text x="131.2" y="180.9">U29</text>
<text x="129.7" y="186.2">1</text>
<text x="129.7" y="191.3">3</text>
<text x="133.5" y="187.4">VI</text>
<text x="141.2" y="187.4">VO</text>
<text x="146.8" y="186.2">5</text>
<text x="146.8" y="191.3">4</text>
<text x="133.5" y="192.4">EN</text>
<text x="136.8" y="196">GND</text>
<text x="141.4" y="192.4">NR</text>
<text x="138.4" y="198.2" transform="rotate(-90 138.4 198.2)">2</text>
</g>
<g font-size="1.8">
<text x="80.1" y="41.6" transform="rotate(-90 80.1 41.6)">VA+3V3</text>
<text x="83.7" y="54.5" transform="rotate(-90 83.7 54.5)">R74</text>
<text x="88.5" y="54.5" transform="rotate(-90 88.5 54.5)">---</text>
<text x="88.8" y="59.6" transform="rotate(-90 88.8 59.6)">R76</text>
<text x="93.6" y="59.6" transform="rotate(-90 93.6 59.6)">10k/THICK</text>
<text x="96.4" y="54.5" transform="rotate(-90 96.4 54.5)">R75</text>
<text x="101.2" y="54.5" transform="rotate(-90 101.2 54.5)">10k/THICK</text>
<text x="61.9" y="69.8">CN7</text>
<text x="56.6" y="72.3">XJ8C-1011</text>
<text x="91.3" y="90.1" transform="rotate(-90 91.3 90.1)">R77</text>
<text x="96.1" y="90.1" transform="rotate(-90 96.1 90.1)">1k/THICK</text>
<text x="141" y="93.9" transform="rotate(-90 141 93.9)">TP12</text>
<text x="291.7" y="107.1">VA+3V3</text>
<text x="77.6" y="109.4" transform="rotate(-90 77.6 109.4)">VA+3V3</text>
<text x="97.9" y="109.4" transform="rotate(-90 97.9 109.4)">VA+1V8</text>
<text x="277.6" y="113.1" transform="rotate(-90 277.6 113.1)">TP15 TP13</text>
<text x="297.1" y="113" transform="rotate(-90 297.1 113)">R78</text>
<text x="301.9" y="113" transform="rotate(-90 301.9 113)">100k/THICK</text>
<text x="306.4" y="113.7">R79</text>
<text x="316.6" y="113">SW2A</text>
<text x="334.4" y="113">Downside</text>
<text x="61" y="118.5">C46</text>
<text x="111.8" y="118.5">C47</text>
<text x="272.5" y="115.6" transform="rotate(-90 272.5 115.6)">TP16 TP14</text>
<text x="291.7" y="119.8">VA+3V3</text>
<text x="306.4" y="118.5">10k/THICK</text>
<text x="334.4" y="118">Upside</text>
<text x="61" y="123.9">0.1u/16V C48</text>
<text x="104.1" y="123.6">C49</text>
<text x="111.8" y="123.9">0.1u/16V</text>
<text x="284.1" y="122.2" transform="rotate(-90 284.1 122.2)">C45</text>
<text x="289.4" y="122.2" transform="rotate(-90 289.4 122.2)">0.1u/16V</text>
<text x="297.1" y="125.6" transform="rotate(-90 297.1 125.6)">R80</text>
<text x="301.9" y="125.6" transform="rotate(-90 301.9 125.6)">100k/THICK</text>
<text x="316.6" y="120.6">A-12AV</text>
<text x="316.6" y="125.6">SW3A</text>
<text x="334.4" y="125.6">Downside</text>
<text x="61" y="128.7">C50</text>
<text x="68.6" y="129">0.1u/16V</text>
<text x="104.1" y="129">0.1u/16V C51</text>
<text x="244.5" y="131.7">SW2HB</text>
<text x="257.2" y="131.7">SW5HA</text>
<text x="306.4" y="131.2">10k/THICK</text>
<text x="306.4" y="126.4">R81</text>
<text x="334.4" y="130.7">Upside</text>
<text x="61" y="134">0.1u/16V C53</text>
<text x="104.1" y="133.8">C54</text>
<text x="111.8" y="134">0.1u/16V</text>
<text x="244.5" y="136.8">SW2HA</text>
<text x="257.2" y="136.8">SW5HB</text>
<text x="284.1" y="134.9" transform="rotate(-90 284.1 134.9)">C52</text>
<text x="289.4" y="134.9" transform="rotate(-90 289.4 134.9)">0.1u/16V</text>
<text x="292" y="132.5">VA+3V3</text>
<text x="316.6" y="133.3">A-12AV</text>
<text x="68.6" y="139.1">0.1u/16V</text>
<text x="104.1" y="139.1">0.1u/16V</text>
<text x="257.2" y="141.9">SW4HA</text>
<text x="257.2" y="147">SW4HB</text>
<text x="181.9" y="155.2">TP17</text>
<text x="257.2" y="152.1">SW3HB</text>
<text x="297.1" y="151" transform="rotate(-90 297.1 151)">R82</text>
<text x="301.9" y="151" transform="rotate(-90 301.9 151)">100k/THICK</text>
<text x="306.4" y="151.8">R83</text>
<text x="316.6" y="151">SW4A</text>
<text x="334.4" y="151">Downside</text>
<text x="257.2" y="157.1">SW3HA</text>
<text x="284.1" y="160.3" transform="rotate(-90 284.1 160.3)">C55</text>
<text x="289.4" y="160.3" transform="rotate(-90 289.4 160.3)">0.1u/16V</text>
<text x="294.2" y="160.4">VA+3V3</text>
<text x="306.4" y="156.6">10k/THICK</text>
<text x="316.6" y="158.7">---</text>
<text x="334.4" y="158.7">Upside</text>
<text x="297.1" y="168.8" transform="rotate(-90 297.1 168.8)">R84</text>
<text x="301.9" y="168.8" transform="rotate(-90 301.9 168.8)">100k/THICK</text>
<text x="306.4" y="169.6">R85</text>
<text x="316.6" y="168.8">SW5A</text>
<text x="334.4" y="168.8">Downside</text>
<text x="284.1" y="178.1" transform="rotate(-90 284.1 178.1)">C56</text>
<text x="289.4" y="178.1" transform="rotate(-90 289.4 178.1)">0.1u/16V</text>
<text x="306.4" y="174.4">10k/THICK</text>
<text x="316.6" y="176.4">---</text>
<text x="334.4" y="176.4">Upside</text>
<text x="116.5" y="185.6">VA+3V3</text>
<text x="162.4" y="186.1">VA+1V8</text>
<text x="119" y="195.9" transform="rotate(-90 119 195.9)">C57</text>
<text x="124.3" y="195.9" transform="rotate(-90 124.3 195.9)">0.1u/16V</text>
<text x="149.5" y="200.9" transform="rotate(-90 149.5 200.9)">C58</text>
<text x="154.8" y="200.9" transform="rotate(-90 154.8 200.9)">10n</text>
<text x="157.1" y="200.9" transform="rotate(-90 157.1 200.9)">C59</text>
<text x="162.4" y="200.9" transform="rotate(-90 162.4 200.9)">10u/25V</text>
</g>
<g font-size="1.4">
<text x="222.1" y="57.3" transform="rotate(-90 222.1 57.3)">RETHM_SYNC4</text>
<text x="222.4" y="59.4" transform="rotate(-90 222.4 59.4)">O</text>
<text x="224.6" y="57.3" transform="rotate(-90 224.6 57.3)">RETHM_SYNC3</text>
<text x="224.9" y="59.4" transform="rotate(-90 224.9 59.4)">O</text>
<text x="227.2" y="57.3" transform="rotate(-90 227.2 57.3)">RETHM_SYNC2</text>
<text x="227.4" y="59.4" transform="rotate(-90 227.4 59.4)">O</text>
<text x="229.7" y="57.3" transform="rotate(-90 229.7 57.3)">RETHM_SYNC1</text>
<text x="230" y="59.4" transform="rotate(-90 230 59.4)">O</text>
<text x="232.3" y="57.3" transform="rotate(-90 232.3 57.3)">RETHM_SYNC0</text>
<text x="232.5" y="59.4" transform="rotate(-90 232.5 59.4)">O</text>
<text x="151.5" y="77.4">RETHM_F3</text>
<text x="151.5" y="74.9">RETHM_F4</text>
<text x="160.6" y="74.6">I</text>
<text x="160.6" y="77.1">I</text>
<text x="244.5" y="74.6">O</text>
<text x="245" y="77.1">I</text>
<text x="247.8" y="74.3">FLAME_SYNC</text>
<text x="248" y="77.1">POWER_ON</text>
<text x="151.5" y="82.5">RETHM_F1</text>
<text x="151.5" y="79.9">RETHM_F2</text>
<text x="160.6" y="79.7">I</text>
<text x="160.6" y="82.2">I</text>
<text x="245" y="79.7">I</text>
<text x="245" y="82.2">I</text>
<text x="248" y="79.4">RMT_AMP_X10/X1</text>
<text x="248" y="82">RMT_Z0_10K/100K</text>
<text x="151.5" y="89.6">LOW_BAT</text>
<text x="151.5" y="85">RETHM_F0</text>
<text x="151.8" y="87.3">RETHM_OE</text>
<text x="160.6" y="84.8">I</text>
<text x="160.6" y="89.8">I</text>
<text x="160.6" y="87.3">O</text>
<text x="244.5" y="89.8">O</text>
<text x="245" y="84.8">I</text>
<text x="245" y="87.3">I</text>
<text x="247.8" y="89.6">ALM_LOW_BAT</text>
<text x="248" y="84.5">RMT_80/RETHM</text>
<text x="248" y="87">RMT_POWER</text>
<text x="151.5" y="94.7">CH_2</text>
<text x="160.6" y="94.9">O</text>
<text x="151.5" y="99.7">CH_0</text>
<text x="151.5" y="97.2">CH_1</text>
<text x="160.6" y="100">O</text>
<text x="160.6" y="97.2">O</text>
<text x="151.5" y="107.4">AMP_0</text>
<text x="151.5" y="105.1">SYNC80</text>
<text x="151.5" y="102.5">80_OE</text>
<text x="160.6" y="102.5">O</text>
<text x="160.6" y="105.1">I</text>
<text x="160.6" y="107.6">O</text>
<text x="151.5" y="109.9">AMP_1</text>
<text x="151.5" y="112.4">ZOUT</text>
<text x="160.6" y="110.2">O</text>
<text x="160.6" y="112.7">O</text>
<text x="250.6" y="117.5">SW_Z0_10K/100K</text>
<text x="250.6" y="115">SW_AMP_X10/X1</text>
<text x="250.6" y="120.1">SW_OPTION</text>
<text x="250.6" y="122.6">SW_80HZ/RETHM</text>
<text x="176.4" y="152.8" transform="rotate(-90 176.4 152.8)">COMP_80</text>
<text x="178.9" y="155.4" transform="rotate(-90 178.9 155.4)">RETHM_POWER</text>
</g>
</svg>
